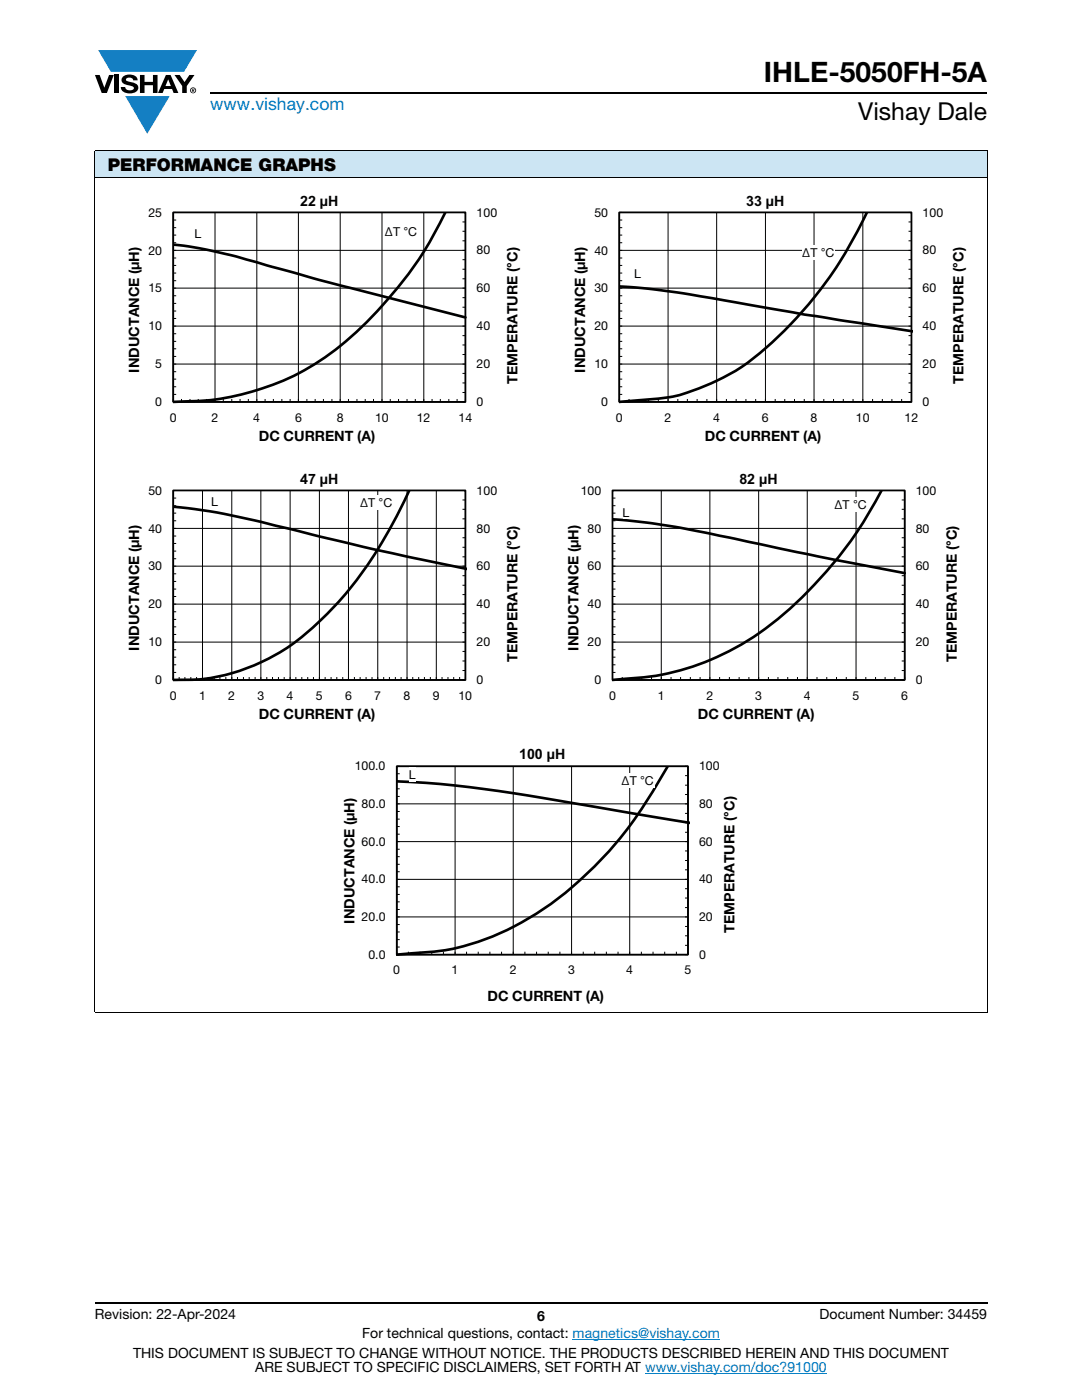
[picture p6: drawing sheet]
<svg xmlns="http://www.w3.org/2000/svg" width="216mm" height="279mm" viewBox="0 0 216 279" stroke-linecap="round" stroke-linejoin="round" font-family="sans-serif">
<g fill="#147fc3">
<path d="M19.6 10h19.7l-2.6 4.3h-1.1h-13.5z"/>
<path d="M25 19.2h8.9l-4.5 7.5z"/>
</g>
<g fill="#000">
<path d="M18.9 15h1l.9 2.5 1-2.5h.9l-1.4 3.6h-1zM22.9 15h.9v3.6h-.9zM24.6 15.3a2.1 2.1 0 0 1 2.8 .3l.1 .4h-.9a.79 .79 0 0 0-.7-.5 .79 .79 0 0 0-.8 .4l.3 .3 1 .2a1.08 1.08 0 0 1 1.2 1 1.08 1.08 0 0 1-1.1 1.2 1.73 1.73 0 0 1-2.4-1.2h.9a.96 .96 0 0 0 .8 .6 .96 .96 0 0 0 .9-.4 1.31 1.31 0 0 0-1.2-.6 1.03 1.03 0 0 1-1.1-.6 1.03 1.03 0 0 1 .2-1.1zM27.9 15h.9v1.3h1.7v-1.3h.9v3.6h-.9v-1.6h-1.7v1.6h-.9zM34.8 15h1.1l.9 1.4 1-1.4h1l-1.5 2.2v1.4h-.9v-1.4z"/>
<path d="M33.6 15.9l.5 1.3h-1.1zM33.1 15l-1.6 3.6h1l.3-.8h1.5l.3 .8h1l-1.6-3.6z"/>
<path d="M38.4 17.8h.2v.2h-.2zM38.3 17.7v.7h.1v-.3l.4 .3-.2-.3 .2-.2-.1-.2z"/>
<path d="M38.1 18a.46 .46 0 0 1 .9 0 .46 .46 0 0 1-.9 0zM37.9 18a.6 .6 0 0 0 1.2 0 .6 .6 0 0 0-1.2 0z"/>
</g>
<path d="M42 18.6h155M18.9 260h178.1" fill="none" stroke="#000" stroke-width=".36"/>
<path d="M114.3 267.3h29.3M128.7 274h36.3" fill="none" stroke="#007ec4" stroke-width=".2"/>
<path d="M18.9 30h178.1v5.5h-178.1z" fill="#cce5f3"/>
<g fill="none" stroke="#000" stroke-width=".2">
<path d="M18.9 30h178.1M18.9 35.5h178.1M18.9 30.1v171.8M197 30.1v171.8M34.6 42.4h58.3v37.8h-58.3zM34.6 59h.6M34.6 56h.6M34.6 54.5h.6M34.6 53h.6M34.6 51.5h.6M34.6 48.4h.6M34.6 46.9h.6"/>
<path d="M34.6 45.4h.6M34.6 43.9h.6M42.9 42.4v37.8M51.2 42.4v37.8M59.5 42.4v37.8M67.9 42.4v37.8M76.2 42.4v37.8M84.6 42.4v37.8M92.3 59.4h.6M92.3 55.6h.6M92.3 53.7h.6M92.3 51.8h.6"/>
<path d="M92.3 48.1h.6M92.3 46.2h.6M92.3 44.3h.6M92.9 57.5h-58.3M92.9 50h-58.3M34.6 78.7h.6M34.6 77.2h.6M34.6 75.7h.6M34.6 74.2h.6M34.6 71.1h.6M34.6 69.6h.6M34.6 68.1h.6"/>
<path d="M34.6 66.6h.6M34.6 63.6h.6M34.6 62.1h.6M34.6 60.5h.6M36.2 79.6v.6M37.9 79.6v.6M39.6 79.6v.6M41.2 79.6v.6M44.6 79.6v.6M46.2 79.6v.6M47.9 79.6v.6M49.6 79.6v.6"/>
<path d="M52.9 79.6v.6M54.5 79.6v.6M56.2 79.6v.6M57.9 79.6v.6M61.2 79.6v.6M62.9 79.6v.6M64.5 79.6v.6M66.2 79.6v.6M69.5 79.6v.6M71.2 79.6v.6M72.9 79.6v.6M74.5 79.6v.6"/>
<path d="M77.9 79.6v.6M79.5 79.6v.6M81.2 79.6v.6M82.9 79.6v.6M86.2 79.6v.6M87.9 79.6v.6M89.6 79.6v.6M91.2 79.6v.6M92.3 78.3h.6M92.3 76.4h.6M92.3 74.5h.6M92.3 70.8h.6"/>
<path d="M92.3 68.8h.6M92.3 67h.6M92.3 63.2h.6M92.3 61.3h.6M92.9 72.7h-58.3M92.9 65.1h-58.3M18.9 202h178.1"/>
</g>
<path d="M34.6 42.4h58.3v37.8h-58.3z" fill="none" stroke="#000" stroke-width=".35"/>
<path d="M34.6 48.8l5.4 .8 6.6 1.5 17.1 4.8 29.2 7.5M88.9 42.3a79.3 79.3 0 0 1-24.3 29.2 52 52 0 0 1-30 8.7" fill="none" stroke="#000" stroke-width=".53"/>
<g fill="#fff">
<path d="M38.8 45.2h1.4v2.9h-1.4z"/>
<path d="M76.8 44.7h6.6v2.9h-6.6z"/>
</g>
<g fill="none" stroke="#000" stroke-width=".2">
<path d="M123.6 42.4h58.3v37.8h-58.3zM123.6 59h.6M123.6 56h.6M123.6 54.5h.6M123.6 53h.6M123.6 51.5h.6M123.6 48.4h.6M123.6 46.9h.6M123.6 45.4h.6M123.6 43.9h.6M133.3 42.4v37.8M143 42.4v37.8"/>
<path d="M152.7 42.4v37.8M162.4 42.4v37.8M172.2 42.4v37.8M181.3 59.4h.6M181.3 55.6h.6M181.3 53.7h.6M181.3 51.8h.6M181.3 48.1h.6M181.3 46.2h.6M181.3 44.3h.6M181.9 57.5h-58.3M181.9 50h-58.3"/>
<path d="M123.6 72.7h58.3M123.6 78.7h.6M123.6 77.2h.6M123.6 75.7h.6M123.6 74.2h.6M123.6 71.1h.6M123.6 69.6h.6M123.6 68.1h.6M123.6 66.6h.6M123.6 63.6h.6M123.6 62.1h.6M123.6 60.5h.6"/>
<path d="M125.5 79.6v.6M127.5 79.6v.6M129.4 79.6v.6M131.4 79.6v.6M135.3 79.6v.6M137.2 79.6v.6M139.1 79.6v.6M141.1 79.6v.6M144.9 79.6v.6M146.9 79.6v.6M148.8 79.6v.6M150.8 79.6v.6"/>
<path d="M154.7 79.6v.6M156.6 79.6v.6M158.5 79.6v.6M160.5 79.6v.6M164.4 79.6v.6M166.3 79.6v.6M168.3 79.6v.6M170.2 79.6v.6M174.1 79.6v.6M176.1 79.6v.6M178 79.6v.6M179.9 79.6v.6"/>
<path d="M181.3 78.3h.6M181.3 76.4h.6M181.3 74.5h.6M181.3 70.8h.6M181.3 68.8h.6M181.3 67h.6M181.3 63.2h.6M181.3 61.3h.6M181.9 65.1h-58.3"/>
</g>
<path d="M123.6 42.4h58.3v37.8h-58.3z" fill="none" stroke="#000" stroke-width=".35"/>
<path d="M123.6 57.2l5.5 .4 7 .9 24.5 4.3 21.6 3.3M173 42.3a78.8 78.8 0 0 1-25.6 31.3 45.5 45.5 0 0 1-14 5.7l-9.8 .9" fill="none" stroke="#000" stroke-width=".53"/>
<g fill="#fff">
<path d="M126.5 53.1h1.4v2.9h-1.4z"/>
<path d="M160.1 49h6.5v2.9h-6.5z"/>
</g>
<g fill="none" stroke="#000" stroke-width=".2">
<path d="M34.6 97.9h58.3v37.8h-58.3zM34.6 99.4h.6M40.4 97.9v37.8M46.2 97.9v37.8M52 97.9v37.8M57.9 97.9v37.8M63.7 97.9v37.8M69.5 97.9v37.8M75.4 97.9v37.8M81.2 97.9v37.8M87.1 97.9v37.8M92.3 99.8h.6"/>
<path d="M34.6 119h.6M34.6 117.6h.6M34.6 116h.6M34.6 114.5h.6M34.6 111.5h.6M34.6 110h.6M34.6 108.5h.6M34.6 107h.6M34.6 103.9h.6M34.6 102.4h.6M34.6 100.9h.6M92.3 118.7h.6"/>
<path d="M92.3 116.8h.6M92.3 114.9h.6M92.3 111.1h.6M92.3 109.2h.6M92.3 107.3h.6M92.3 103.5h.6M92.3 101.6h.6M92.9 113h-58.3M92.9 105.5h-58.3M34.6 128.1h58.3M34.6 134.2h.6M34.6 132.7h.6"/>
<path d="M34.6 131.2h.6M34.6 129.7h.6M34.6 126.6h.6M34.6 125.1h.6M34.6 123.6h.6M34.6 122.1h.6M35.8 135.1v.6M36.9 135.1v.6M38.1 135.1v.6M39.2 135.1v.6M41.6 135.1v.6M42.7 135.1v.6"/>
<path d="M43.9 135.1v.6M45.1 135.1v.6M47.4 135.1v.6M48.6 135.1v.6M49.7 135.1v.6M50.9 135.1v.6M53.2 135.1v.6M54.4 135.1v.6M55.6 135.1v.6M56.7 135.1v.6M59 135.1v.6M60.2 135.1v.6"/>
<path d="M61.4 135.1v.6M62.5 135.1v.6M64.9 135.1v.6M66.1 135.1v.6M67.2 135.1v.6M68.4 135.1v.6M70.7 135.1v.6M71.9 135.1v.6M73 135.1v.6M74.2 135.1v.6M76.6 135.1v.6M77.7 135.1v.6"/>
<path d="M78.9 135.1v.6M80 135.1v.6M82.4 135.1v.6M83.5 135.1v.6M84.7 135.1v.6M85.9 135.1v.6M88.2 135.1v.6M89.4 135.1v.6M90.5 135.1v.6M91.7 135.1v.6M92.3 133.8h.6M92.3 131.9h.6"/>
<path d="M92.3 130h.6M92.3 126.2h.6M92.3 124.3h.6M92.3 122.5h.6M92.9 120.6h-58.3"/>
</g>
<path d="M34.6 97.9h58.3v37.8h-58.3z" fill="none" stroke="#000" stroke-width=".35"/>
<path d="M81.7 97.8a80.6 80.6 0 0 1-18.5 26.7 38.8 38.8 0 0 1-28.6 11.2M34.6 101.1l7.3 .9 4.8 1 5.4 1.1 21.8 5.4 19.3 4" fill="none" stroke="#000" stroke-width=".53"/>
<g fill="#fff">
<path d="M42.1 98.7h1.4v2.9h-1.4z"/>
<path d="M71.9 98.8h6.5v2.9h-6.5z"/>
</g>
<g fill="none" stroke="#000" stroke-width=".2">
<path d="M122.2 97.9h58.3v37.8h-58.3zM122.2 99.4h.6M132 97.9l-.1 37.8M141.6 97.9v37.8M151.4 97.9v37.8M161.1 97.9v37.8M170.8 97.9v37.8M179.9 99.8h.6M122.2 119h.6M122.2 117.6h.6M122.2 116h.6M122.2 114.5h.6"/>
<path d="M122.2 111.5h.6M122.2 110h.6M122.2 108.5h.6M122.2 107h.6M122.2 103.9h.6M122.2 102.4h.6M122.2 100.9h.6M179.9 118.7h.6M179.9 116.8h.6M179.9 114.9h.6M179.9 111.1h.6M179.9 109.2h.6"/>
<path d="M179.9 107.3h.6M179.9 103.5h.6M179.9 101.6h.6M180.5 113h-58.3M180.5 105.5h-58.3M122.2 128.1h58.3M122.2 134.2h.6M122.2 132.7h.6M122.2 131.2h.6M122.2 129.7h.6M122.2 126.6h.6M122.2 125.1h.6"/>
<path d="M122.2 123.6h.6M122.2 122.1h.6M124.2 135.1v.6M126.1 135.1v.6M128.1 135.1v.6M130 135.1v.6M133.9 135.1v.6M135.8 135.1v.6M137.7 135.1v.6M139.7 135.1v.6M143.6 135.1v.6M145.5 135.1v.6"/>
<path d="M147.5 135.1v.6M149.4 135.1v.6M153.3 135.1v.6M155.2 135.1v.6M157.2 135.1v.6M159.1 135.1v.6M163 135.1v.6M165 135.1v.6M166.9 135.1v.6M168.9 135.1v.6M172.8 135.1v.6M174.7 135.1v.6"/>
<path d="M176.6 135.1v.6M178.6 135.1v.6M179.9 133.8h.6M179.9 131.9h.6M179.9 130h.6M179.9 126.2h.6M179.9 124.3h.6M179.9 122.5h.6M180.5 120.6h-58.3"/>
</g>
<path d="M122.2 97.9h58.3v37.8h-58.3z" fill="none" stroke="#000" stroke-width=".35"/>
<path d="M176 97.8a81.4 81.4 0 0 1-26.2 29.7 50.9 50.9 0 0 1-26.6 8.1l-1 .1M122.2 103.6l7.4 .8 6.2 .9 27.6 5.8 17.1 3.3" fill="none" stroke="#000" stroke-width=".53"/>
<g fill="#fff">
<path d="M124.2 100.7h1.4v2.9h-1.4z"/>
<path d="M166.5 99.3h6.6v2.9h-6.6z"/>
</g>
<g fill="none" stroke="#000" stroke-width=".2">
<path d="M79.2 152.9h58.1v37.6h-58.1zM79.2 158.9h.6M79.2 157.4h.6M79.2 155.9h.6M79.2 154.4h.6M90.8 152.9v37.6M102.4 152.9v37.6M114.1 152.9l-.1 37.6M125.7 152.9l-.1 37.6M136.7 158.6h.6M136.7 156.7h.6M136.7 154.8h.6"/>
<path d="M79.2 180h.6M79.2 178.5h.6M79.2 177h.6M79.2 174h.6M79.2 172.5h.6M79.2 171h.6M79.2 169.5h.6M79.2 166.5h.6M79.2 165h.6M79.2 163.5h.6M79.2 162h.6M136.7 179.2h.6"/>
<path d="M136.7 177.4h.6M136.7 173.6h.6M136.7 171.7h.6M136.7 169.8h.6M136.7 166.1h.6M136.7 164.2h.6M136.7 162.3h.6M137.3 175.5h-58.1M137.3 168h-58.1M137.3 160.4h-58.1M79.2 189h.6M79.2 187.5h.6"/>
<path d="M79.2 186h.6M79.2 184.5h.6M79.2 181.5h.6M81.5 189.9v.6M83.8 189.9v.6M86.2 189.9v.6M88.5 189.9v.6M93.1 189.9v.6M95.4 189.9v.6M97.8 189.9v.6M100.1 189.9v.6M104.7 189.9v.6"/>
<path d="M107.1 189.9v.6M109.4 189.9v.6M111.7 189.9v.6M116.4 189.9v.6M118.7 189.9v.6M121 189.9v.6M123.3 189.9v.6M128 189.9v.6M130.3 189.9v.6M132.6 189.9v.6M135 189.9v.6M136.7 188.7h.6"/>
<path d="M136.7 186.8h.6M136.7 184.9h.6M136.7 181.1h.6M137.3 183h-58.1"/>
</g>
<path d="M79.2 152.9h58.1v37.6h-58.1z" fill="none" stroke="#000" stroke-width=".35"/>
<path d="M79.2 155.9l9.4 .6 10.9 1.4 38.1 6.3M133.3 152.8a85.6 85.6 0 0 1-15.5 20.9 57.2 57.2 0 0 1-27.8 15.7l-3.3 .5-7.5 .6" fill="none" stroke="#000" stroke-width=".53"/>
<g fill="#fff">
<path d="M81.6 153h1.4v2.9h-1.4z"/>
<path d="M124 154.3h6.6v2.9h-6.6z"/>
</g>
<text font-size="5.6" x="152.4" y="16.4">IHLE-5050FH-5A</text>
<text font-size="4.9" x="171.3" y="24">Vishay Dale</text>
<text font-size="3.5" fill="#007ec4" x="42" y="21.9">www.vishay.com</text>
<text font-size="3.5" x="21.5" y="34.1">PERFORMANCE GRAPHS</text>
<g font-size="2.8">
<text x="59.9" y="41.2">22 µH</text>
<text x="148.9" y="41.2">33 µH</text>
<text x="27.8" y="74.4" transform="rotate(-90 27.8 74.4)">INDUCTANCE (µH)</text>
<text x="103.2" y="76.6" transform="rotate(-90 103.2 76.6)">TEMPERATURE (°C)</text>
<text x="116.8" y="74.4" transform="rotate(-90 116.8 74.4)">INDUCTANCE (µH)</text>
<text x="192.3" y="76.6" transform="rotate(-90 192.3 76.6)">TEMPERATURE (°C)</text>
<text x="51.6" y="88">DC CURRENT (A)</text>
<text x="140.6" y="88">DC CURRENT (A)</text>
<text x="59.9" y="96.7">47 µH</text>
<text x="147.5" y="96.7">82 µH</text>
<text x="27.8" y="129.9" transform="rotate(-90 27.8 129.9)">INDUCTANCE (µH)</text>
<text x="115.4" y="129.9" transform="rotate(-90 115.4 129.9)">INDUCTANCE (µH)</text>
<text x="103.2" y="132" transform="rotate(-90 103.2 132)">TEMPERATURE (°C)</text>
<text x="190.9" y="132" transform="rotate(-90 190.9 132)">TEMPERATURE (°C)</text>
<text x="51.6" y="143.5">DC CURRENT (A)</text>
<text x="139.3" y="143.5">DC CURRENT (A)</text>
<text x="103.6" y="151.4">100 µH</text>
<text x="70.7" y="184.3" transform="rotate(-90 70.7 184.3)">INDUCTANCE (µH)</text>
<text x="146.6" y="186.1" transform="rotate(-90 146.6 186.1)">TEMPERATURE (°C)</text>
<text x="97.3" y="199.7">DC CURRENT (A)</text>
<text x="18.9" y="263.3">Revision: 22-Apr-2024</text>
<text x="107.2" y="263.6">6</text>
<text x="163.6" y="263.3">Document Number: 34459</text>
<text x="72.3" y="267.1">For technical questions, contact: magnetics@vishay.com</text>
<text x="26.5" y="271">THIS DOCUMENT IS SUBJECT TO CHANGE WITHOUT NOTICE. THE PRODUCTS DESCRIBED HEREIN AND THIS DOCUMENT</text>
<text x="50.9" y="273.8">ARE SUBJECT TO SPECIFIC DISCLAIMERS, SET FORTH AT www.vishay.com/doc?91000</text>
</g>
<g font-size="2.5">
<text x="29.6" y="43.2">25</text>
<text x="38.8" y="47.6">L</text>
<text x="76.8" y="47.1">ΔT °C</text>
<text x="95.1" y="43.2">100</text>
<text x="118.6" y="43.2">50</text>
<text x="184.1" y="43.2">100</text>
<text x="29.6" y="50.8">20</text>
<text x="95.1" y="50.8">80</text>
<text x="118.6" y="50.8">40</text>
<text x="160.1" y="51.4">ΔT</text>
<text x="163.8" y="51.4">°C</text>
<text x="184.1" y="50.8">80</text>
<text x="29.6" y="58.4">15</text>
<text x="95.1" y="58.3">60</text>
<text x="118.6" y="58.4">30</text>
<text x="126.5" y="55.4">L</text>
<text x="184.1" y="58.3">60</text>
<text x="29.6" y="65.9">10</text>
<text x="95.1" y="65.9">40</text>
<text x="118.6" y="65.9">20</text>
<text x="184.1" y="65.9">40</text>
<text x="31" y="73.5">5</text>
<text x="95.1" y="73.5">20</text>
<text x="118.6" y="73.5">10</text>
<text x="184.1" y="73.5">20</text>
<text x="31" y="81">0</text>
<text x="95.1" y="81">0</text>
<text x="120" y="81">0</text>
<text x="184.1" y="81">0</text>
<text x="33.9" y="84.2">0</text>
<text x="42.2" y="84.2">2</text>
<text x="50.5" y="84.2">4</text>
<text x="58.9" y="84.2">6</text>
<text x="67.2" y="84.2">8</text>
<text x="74.8" y="84.2">10</text>
<text x="83.2" y="84.2">12</text>
<text x="91.5" y="84.2">14</text>
<text x="122.9" y="84.2">0</text>
<text x="132.6" y="84.2">2</text>
<text x="142.3" y="84.2">4</text>
<text x="152" y="84.2">6</text>
<text x="161.8" y="84.2">8</text>
<text x="170.8" y="84.2">10</text>
<text x="180.5" y="84.2">12</text>
<text x="29.6" y="98.7">50</text>
<text x="42.1" y="101.1">L</text>
<text x="71.9" y="101.2">ΔT</text>
<text x="75.5" y="101.2">°C</text>
<text x="95.1" y="98.7">100</text>
<text x="115.9" y="98.7">100</text>
<text x="166.5" y="101.6">ΔT °</text>
<text x="171.2" y="101.6">C</text>
<text x="182.7" y="98.7">100</text>
<text x="29.6" y="106.3">40</text>
<text x="95.1" y="106.3">80</text>
<text x="117.2" y="106.3">80</text>
<text x="124.2" y="103.1">L</text>
<text x="182.7" y="106.3">80</text>
<text x="29.6" y="113.8">30</text>
<text x="95.1" y="113.8">60</text>
<text x="117.2" y="113.8">60</text>
<text x="182.7" y="113.8">60</text>
<text x="29.6" y="121.4">20</text>
<text x="95.1" y="121.4">40</text>
<text x="117.2" y="121.4">40</text>
<text x="182.7" y="121.4">40</text>
<text x="29.6" y="129">10</text>
<text x="95.1" y="129">20</text>
<text x="117.2" y="129">20</text>
<text x="182.7" y="129">20</text>
<text x="31" y="136.5">0</text>
<text x="95.1" y="136.5">0</text>
<text x="118.6" y="136.5">0</text>
<text x="182.7" y="136.5">0</text>
<text x="33.9" y="139.6">0</text>
<text x="39.7" y="139.6">1</text>
<text x="45.5" y="139.6">2</text>
<text x="51.4" y="139.6">3</text>
<text x="57.2" y="139.6">4</text>
<text x="63" y="139.6">5</text>
<text x="68.9" y="139.6">6</text>
<text x="74.7" y="139.6">7</text>
<text x="80.5" y="139.6">8</text>
<text x="86.3" y="139.6">9</text>
<text x="91.5" y="139.6">10</text>
<text x="121.5" y="139.6">0</text>
<text x="131.2" y="139.6">1</text>
<text x="141" y="139.6">2</text>
<text x="150.7" y="139.6">3</text>
<text x="160.4" y="139.6">4</text>
<text x="170.1" y="139.6">5</text>
<text x="179.8" y="139.6">6</text>
<text x="70.8" y="153.8">100.0</text>
<text x="81.6" y="155.4">L</text>
<text x="139.5" y="153.8">100</text>
<text x="72.1" y="161.3">80.0</text>
<text x="124" y="156.7">ΔT °C</text>
<text x="139.5" y="161.3">80</text>
<text x="72.1" y="168.8">60.0</text>
<text x="139.5" y="168.8">60</text>
<text x="72.1" y="176.3">40.0</text>
<text x="139.5" y="176.3">40</text>
<text x="72.1" y="183.8">20.0</text>
<text x="139.5" y="183.8">20</text>
<text x="73.5" y="191.3">0.0</text>
<text x="139.5" y="191.3">0</text>
<text x="78.5" y="194.5">0</text>
<text x="90.1" y="194.5">1</text>
<text x="101.7" y="194.5">2</text>
<text x="113.3" y="194.5">3</text>
<text x="125" y="194.5">4</text>
<text x="136.6" y="194.5">5</text>
</g>
</svg>
